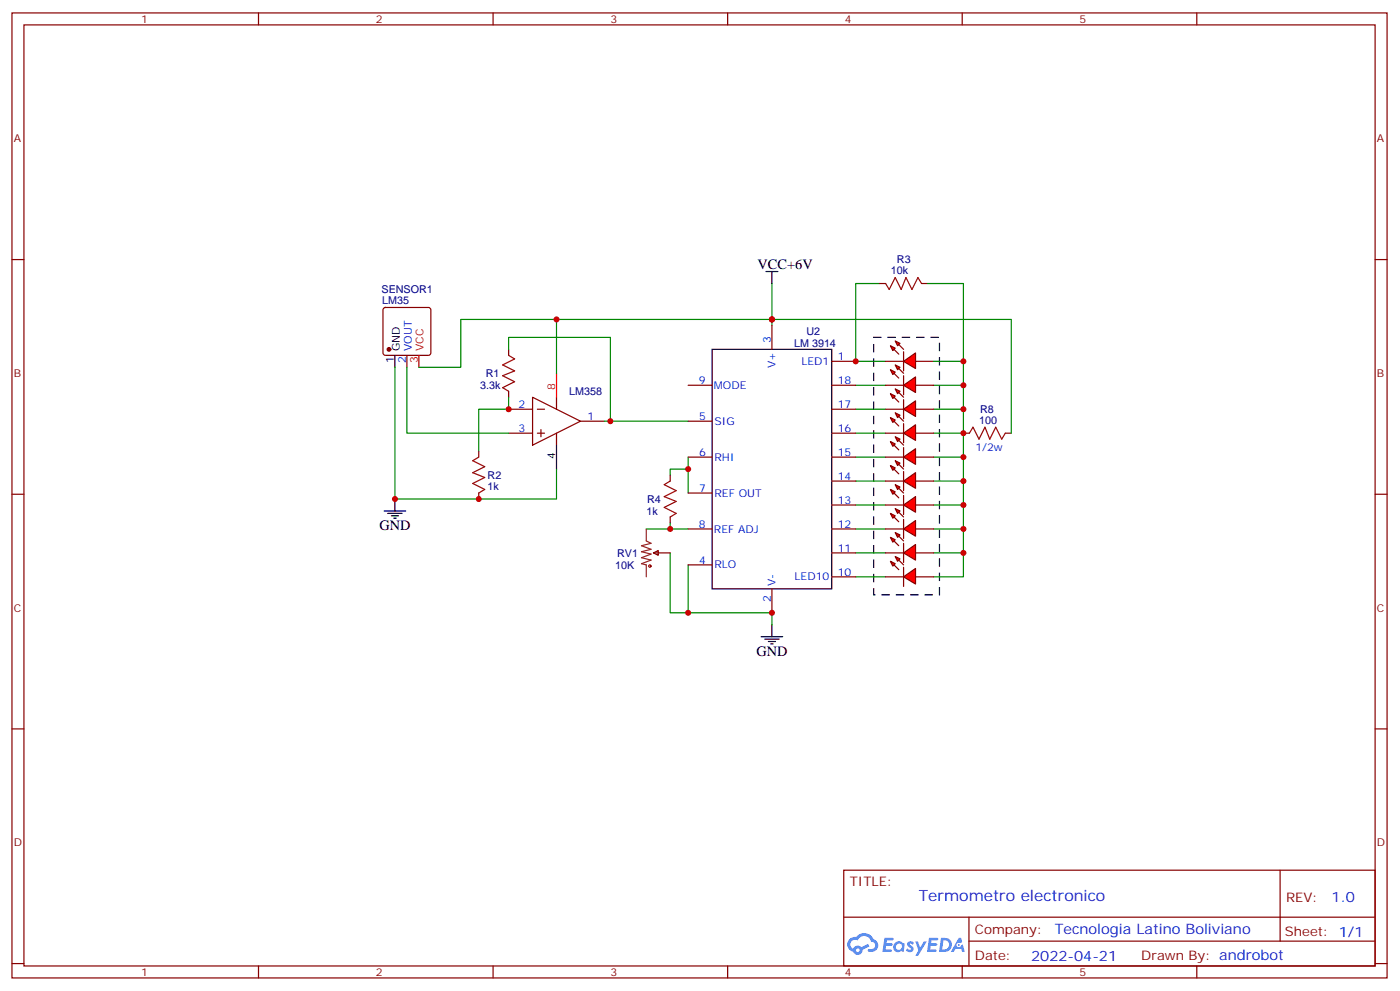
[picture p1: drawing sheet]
<svg xmlns="http://www.w3.org/2000/svg" width="413mm" height="292mm" viewBox="0 0 413 292" stroke-linecap="round" stroke-linejoin="round" font-family="sans-serif">
<g fill="none" stroke="#870000" stroke-width=".35">
<path d="M3.5 3.8h405.4v284.3h-405.4zM7.1 7.3h398.2v277.3h-398.2zM76.2 3.8v3.5M145.3 3.8v3.5M214.5 3.8v3.5M283.6 3.8v3.5M352.8 3.8v3.5M3.5 76.5h3.6M405.3 76.5h3.6M3.5 145.6h3.6M405.3 145.6h3.6M3.5 214.8h3.6"/>
<path d="M405.3 214.8h3.6M248.7 256.4h156.6v28.2h-156.6zM377.3 256.4v20.9M248.7 270.2h156.5M285.6 277.3h119.6M285.6 270.2v14.2M3.5 283.9h3.6M76.2 284.6v3.5M145.3 284.6v3.5M214.5 284.6v3.5M283.6 284.6v3.5M352.8 284.6v3.5"/>
<path d="M405.3 283.9h3.6"/>
</g>
<g fill="#5487ff">
<path d="M267.7 277.6a1.22 1.22 0 0 1 1.7 .2l-.4 .6a.47 .47 0 0 0-.3-.4 .47 .47 0 0 0-.5 .2l.1 .2a1.14 1.14 0 0 1 .8 1.8 1.14 1.14 0 0 1-1.9 0l-.2-.2 .5-.6 .7 .5a.29 .29 0 0 0 .3-.3 .29 .29 0 0 0-.2-.3 1.04 1.04 0 0 1-.6-1.7z"/>
<path d="M260.7 276.3h2.4l.3 .2-.2 .5-1.8 .1-.1 .8h1.5l.3 .4-.3 .4h-1.6l-.2 1.1h1.7l.2 .3-.2 .3-2.6 .1z"/>
<path d="M273.8 276.3h2.4l.3 .2-.1 .5-1.8 .1-.2 .8h1.6l.3 .4-.4 .4h-1.6l-.1 1.1h1.7l.2 .3-.2 .3-2.6 .1z"/>
<path d="M282.6 276.3h.7l.3 1.3-.6 .3a.69 .69 0 0 0-1 .3 .69 .69 0 0 0 .4 .9 .69 .69 0 0 0 .9-.6l.5-.2 .6 2.2h-.8l-.2-.9h-1.8l-.5 .9h-.8z"/>
<path d="M269.8 277.4h.8l.6 1.8 1.1-1.8h.9l-2.6 4.2h-.8l.9-1.5z"/>
<path d="M277.4 276.3l-.6 4.2h1.3a2.11 2.11 0 0 0 2.5-2.1 2.11 2.11 0 0 0-2.5-2.1zM278.1 277.1a1.39 1.39 0 0 1 1.7 1.4 1.39 1.39 0 0 1-1.8 1.3h-.3z"/>
<path d="M263.7 277.9a1.54 1.54 0 0 0-.1 2.2 1.54 1.54 0 0 0 2.2 .1l.6 .3 .3-2.3-.2-.3h-.4a1.49 1.49 0 0 0-2.4 0zM264 278.9a.94 .94 0 0 1 1.8 0 .94 .94 0 0 1-1.8 0z"/>
<path d="M250.4 276.7a2.18 2.18 0 0 0 1.1 3.7 1.44 1.44 0 0 0 1.6 .9 1.44 1.44 0 0 0 1.2-1.4l2-1.1-.5-.7-1.9 1a1.47 1.47 0 0 0-2.4 .4 1.39 1.39 0 0 1-.7-1.9 1.39 1.39 0 0 1 2-.5 2.12 2.12 0 0 1 2.2-1.3 2.12 2.12 0 0 1 1.9 1.7 1.14 1.14 0 0 1 1.1 1.4 1.14 1.14 0 0 1-1.7 .7 .43 .43 0 0 0-.5 .4 .43 .43 0 0 0 .4 .5 1.98 1.98 0 0 0 2.5-1.2 1.98 1.98 0 0 0-1.2-2.6 3.1 3.1 0 0 0-5.3-.6l-.9 .1zM252.3 280a.55 .55 0 0 1 1.1 0 .55 .55 0 0 1-1.1 0z"/>
<circle cx="282.6" cy="278.4" r=".26"/>
</g>
<g fill="none" stroke="#008700" stroke-width=".35">
<path d="M227.5 83.5v12.4M259.3 83.5h-7.1v23h8.9M252.2 113.5h8.9M275.2 113.5h8.8M202.8 134.7v10.6M252.2 127.6h8.9M252.2 134.7h8.9M252.2 120.6h8.9M275.2 120.6h8.8v14.1h-8.8M275.2 127.6h8.8M190.5 155.9h7.1M252.2 155.9h8.9"/>
<path d="M252.2 148.8h8.9M252.2 141.7h8.9M275.2 141.7h8.8v21.2h-8.8M275.2 155.9h8.8M275.2 148.8h8.8M197.6 162.9v17.7h5.2M202.8 166.4v14.2h24.7v3.5M252.2 170h8.9M252.2 162.9h8.9M284 162.9v7.1h-8.8"/>
</g>
<path d="M197.6 140v1.7M284 127.6h1.8M296.3 127.6h1.8M197.6 152.3v1.8M192.6 162.9l1.4-.7v1.4zM192.6 162.9h5" fill="none" stroke="#870000" stroke-width=".35"/>
<g fill="none" stroke="#a10000" stroke-width=".35">
<path d="M285.8 127.6l1-1.7 1.8 3.5 1.7-3.5 1.4 3.5 1.8-3.5 1.8 3.5 1-1.8M197.6 141.7l-1.8 1.1 3.5 1.8-3.5 1.7 3.5 1.4-3.5 1.8 3.5 1.8-1.7 1"/>
<circle cx="191.6" cy="166.8" r=".35"/>
</g>
<path d="M190.5 155.9v3.5l1.4 .7-2.8 .7 2.8 1.1-2.8 .7 2.8 .7-2.8 1 2.8 .7-2.8 1.1 1.4 .3v3.6" fill="none" stroke="#8c2424" stroke-width=".35"/>
<path d="M257.5 99.4h19.4v75.9h-19.4z" fill="none" stroke="#000" stroke-width=".35" stroke-dasharray="2.1 2.1"/>
<path d="M225.8 80h3.5M227.5 80v3.5M224.4 187.6h6.3M225.4 188.3h4.3M226.5 189h2.1M227.2 189.7h.7M227.5 184.1v3.5" fill="none" stroke="#000" stroke-width=".35"/>
<g fill="#f00" stroke="#870000" stroke-width=".35">
<path d="M266.3 162.9l3.6-2.5v4.6z"/>
<path d="M266.3 160.1v5.6z"/>
</g>
<g fill="#870000" stroke="#870000" stroke-width=".35">
<path d="M264.9 158l1.4 1.4z"/>
<path d="M263.5 159.4l1.4 1.4z"/>
</g>
<g fill="#f00" stroke="#870000" stroke-width=".35">
<path d="M263.9 156.9l1.4 .7-.7 .7z"/>
<path d="M262.5 158.3l1.4 .7-.7 .7z"/>
</g>
<path d="M261.1 162.9h5.2M269.9 162.9h5.3" fill="none" stroke="#870000" stroke-width=".35"/>
<g fill="#f00" stroke="#870000" stroke-width=".35">
<path d="M266.3 170l3.6-2.5v4.6z"/>
<path d="M266.3 167.1v5.7z"/>
</g>
<g fill="#870000" stroke="#870000" stroke-width=".35">
<path d="M264.9 165l1.4 1.4z"/>
<path d="M263.5 166.4l1.4 1.5z"/>
</g>
<g fill="#f00" stroke="#870000" stroke-width=".35">
<path d="M263.9 164l1.4 .7-.7 .7z"/>
<path d="M262.5 165.4l1.4 .7-.7 .7z"/>
</g>
<path d="M261.1 170h5.2M269.9 170h5.3" fill="none" stroke="#870000" stroke-width=".35"/>
<g fill="#f00" stroke="#870000" stroke-width=".35">
<path d="M266.3 148.8l3.6-2.5v4.6z"/>
<path d="M266.3 146v5.6z"/>
</g>
<g fill="#870000" stroke="#870000" stroke-width=".35">
<path d="M264.9 143.9l1.4 1.4z"/>
<path d="M263.5 145.3l1.4 1.4z"/>
</g>
<g fill="#f00" stroke="#870000" stroke-width=".35">
<path d="M263.9 142.8l1.4 .7-.7 .7z"/>
<path d="M262.5 144.2l1.4 .7-.7 .7z"/>
</g>
<path d="M261.1 148.8h5.2M269.9 148.8h5.3" fill="none" stroke="#870000" stroke-width=".35"/>
<g fill="#f00" stroke="#870000" stroke-width=".35">
<path d="M266.3 155.9l3.6-2.5v4.6z"/>
<path d="M266.3 153v5.7z"/>
</g>
<g fill="#870000" stroke="#870000" stroke-width=".35">
<path d="M264.9 150.9l1.4 1.4z"/>
<path d="M263.5 152.3l1.4 1.4z"/>
</g>
<g fill="#f00" stroke="#870000" stroke-width=".35">
<path d="M263.9 149.9l1.4 .7-.7 .7z"/>
<path d="M262.5 151.3l1.4 .7-.7 .7z"/>
</g>
<path d="M261.1 155.9h5.2M269.9 155.9h5.3" fill="none" stroke="#870000" stroke-width=".35"/>
<g fill="#f00" stroke="#870000" stroke-width=".35">
<path d="M266.3 134.7l3.6-2.5v4.6z"/>
<path d="M266.3 131.9v5.6z"/>
</g>
<g fill="#870000" stroke="#870000" stroke-width=".35">
<path d="M264.9 129.8l1.4 1.4z"/>
<path d="M263.5 131.2l1.4 1.4z"/>
</g>
<g fill="#f00" stroke="#870000" stroke-width=".35">
<path d="M263.9 128.7l1.4 .7-.7 .7z"/>
<path d="M262.5 130.1l1.4 .7-.7 .7z"/>
</g>
<path d="M261.1 134.7h5.2M269.9 134.7h5.3" fill="none" stroke="#870000" stroke-width=".35"/>
<g fill="#f00" stroke="#870000" stroke-width=".35">
<path d="M266.3 141.7l3.6-2.4v4.6z"/>
<path d="M266.3 138.9v5.7z"/>
</g>
<g fill="#870000" stroke="#870000" stroke-width=".35">
<path d="M264.9 136.8l1.4 1.4z"/>
<path d="M263.5 138.2l1.4 1.4z"/>
</g>
<g fill="#f00" stroke="#870000" stroke-width=".35">
<path d="M263.9 135.7l1.4 .8-.7 .7z"/>
<path d="M262.5 137.2l1.4 .7-.7 .7z"/>
</g>
<path d="M261.1 141.7h5.2M269.9 141.7h5.3" fill="none" stroke="#870000" stroke-width=".35"/>
<g fill="#f00" stroke="#870000" stroke-width=".35">
<path d="M266.3 120.6l3.6-2.5v4.6z"/>
<path d="M266.3 117.8v5.6z"/>
</g>
<g fill="#870000" stroke="#870000" stroke-width=".35">
<path d="M264.9 115.6l1.4 1.5z"/>
<path d="M263.5 117.1l1.4 1.4z"/>
</g>
<g fill="#f00" stroke="#870000" stroke-width=".35">
<path d="M263.9 114.6l1.4 .7-.7 .7z"/>
<path d="M262.5 116l1.4 .7-.7 .7z"/>
</g>
<path d="M261.1 120.6h5.2M269.9 120.6h5.3" fill="none" stroke="#870000" stroke-width=".35"/>
<g fill="#f00" stroke="#870000" stroke-width=".35">
<path d="M266.3 127.6l3.6-2.4v4.6z"/>
<path d="M266.3 124.8v5.7z"/>
</g>
<g fill="#870000" stroke="#870000" stroke-width=".35">
<path d="M264.9 122.7l1.4 1.4z"/>
<path d="M263.5 124.1l1.4 1.4z"/>
</g>
<g fill="#f00" stroke="#870000" stroke-width=".35">
<path d="M263.9 121.6l1.4 .7-.7 .7z"/>
<path d="M262.5 123l1.4 .8-.7 .7z"/>
</g>
<path d="M261.1 127.6h5.2M269.9 127.6h5.3" fill="none" stroke="#870000" stroke-width=".35"/>
<g fill="#f00" stroke="#870000" stroke-width=".35">
<path d="M266.3 113.5l3.6-2.4v4.5z"/>
<path d="M266.3 110.7v5.6z"/>
</g>
<g fill="#870000" stroke="#870000" stroke-width=".35">
<path d="M264.9 108.6l1.4 1.4z"/>
<path d="M263.5 110l1.4 1.4z"/>
</g>
<g fill="#f00" stroke="#870000" stroke-width=".35">
<path d="M263.9 107.5l1.4 .7-.7 .7z"/>
<path d="M262.5 108.9l1.4 .7-.7 .7z"/>
</g>
<path d="M261.1 113.5h5.2M269.9 113.5h5.3" fill="none" stroke="#870000" stroke-width=".35"/>
<g fill="#f00" stroke="#870000" stroke-width=".35">
<path d="M266.3 106.5l3.6-2.5v4.6z"/>
<path d="M266.3 103.6v5.7z"/>
</g>
<g fill="#870000" stroke="#870000" stroke-width=".35">
<path d="M264.9 101.5l1.4 1.4z"/>
<path d="M263.5 102.9l1.4 1.5z"/>
</g>
<g fill="#f00" stroke="#870000" stroke-width=".35">
<path d="M263.9 100.5l1.4 .7-.7 .7z"/>
<path d="M262.5 101.9l1.4 .7-.7 .7z"/>
</g>
<g fill="none" stroke="#870000" stroke-width=".35">
<path d="M113.1 90.8l.5-.2h12.7l.5 .2 .2 .5v12.7l-.2 .5-.5 .2h-12.7l-.5-.2-.2-.5v-12.7zM227.5 95.9v7M259.3 83.5h1.8M271.6 83.5h1.8M119.9 104.7v3.5M149.9 102.9v1.8M149.9 115.3v1.8M157 117.1l14.1 7-14.1 7.1zM164 117.1v3.5M202.8 113.5h7.1M245.2 106.5h7M245.2 113.5h7"/>
<path d="M261.1 106.5h5.2M269.9 106.5h5.3M141.1 132.9v1.8M149.9 127.6h7.1M149.9 120.6h7.1M158.4 127.6h2.1M158.4 120.6h2.1M159.5 126.6v2.1M164 127.6v3.6M171.1 124.1h7.1M202.8 124.1h7.1M202.8 134.7h7.1"/>
<path d="M245.2 134.7h7M245.2 127.6h7M245.2 120.6h7M141.1 145.3v1.7M202.8 145.3h7.1M202.8 155.9h7.1M245.2 155.9h7M245.2 148.8h7M245.2 141.7h7M202.8 166.4h7.1M227.5 173.5v7.1M245.2 170h7"/>
<path d="M245.2 162.9h7"/>
</g>
<path d="M116.4 104.7v3.5M209.9 102.9h35.3v70.6h-35.3zM164 131.2v7M113.2 150.6h6.4M114.3 151.3h4.2M115.4 152h2.1M116.1 152.7h.7M116.4 147v3.6" fill="none" stroke="#000" stroke-width=".35"/>
<path d="M164 94.1h-28.2v14.1h-12.3M273.4 83.5h10.6v23M116.4 108.2v38.8h47.6v-8.8M119.9 108.2v19.4h30M149.9 117.1v3.5h-8.8v12.3M149.9 102.9v-3.5h30v24.7M164 110v-15.9h134.1v33.5M275.2 106.5h8.8v14.1M178.2 124.1h24.6M202.8 138.2h-5.2v1.8M284 134.7v7M197.6 154.1v1.8h5.2" fill="none" stroke="#008700" stroke-width=".35"/>
<path d="M123.5 104.7v3.5M164 110v7.1" fill="none" stroke="#f00" stroke-width=".35"/>
<path d="M261.1 83.5l1 1.8 1.8-3.5 1.7 3.5 1.5-3.5 1.7 3.5 1.8-3.5 1 1.7M149.9 104.7l1.8 1.1-3.5 1.7 3.5 1.8-3.5 1.4 3.5 1.8-3.5 1.7 1.7 1.1M141.1 134.7l-1.8 1 3.6 1.8-3.6 1.8 3.6 1.4-3.6 1.8 3.6 1.7-1.8 1.1" fill="none" stroke="#a10000" stroke-width=".35"/>
<circle cx="114.7" cy="102.9" r=".53" fill="#870000" stroke="#870000" stroke-width=".35"/>
<g fill="#c00">
<circle cx="284" cy="113.5" r=".88"/>
<circle cx="202.8" cy="180.6" r=".88"/>
<circle cx="197.6" cy="155.9" r=".88"/>
<circle cx="227.5" cy="94.1" r=".88"/>
<circle cx="284" cy="148.8" r=".88"/>
<circle cx="284" cy="155.9" r=".88"/>
<circle cx="284" cy="127.6" r=".88"/>
<circle cx="202.8" cy="138.2" r=".88"/>
<circle cx="284" cy="120.6" r=".88"/>
<circle cx="284" cy="141.7" r=".88"/>
<circle cx="284" cy="134.7" r=".88"/>
<circle cx="284" cy="162.9" r=".88"/>
<circle cx="227.5" cy="180.6" r=".88"/>
<circle cx="149.9" cy="120.6" r=".88"/>
<circle cx="179.9" cy="124.1" r=".88"/>
<circle cx="284" cy="106.5" r=".88"/>
<circle cx="252.2" cy="106.5" r=".88"/>
<circle cx="141.1" cy="147" r=".88"/>
<circle cx="164" cy="94.1" r=".88"/>
<circle cx="116.4" cy="147" r=".88"/>
</g>
<text font-size="4.6" fill="#00f" x="270.8" y="265.4">Termometro electronico</text>
<g font-size="4.2">
<text x="223.3" y="79.3">VCC+6V</text>
<text x="111.8" y="156.2">GND</text>
<text x="223" y="193.3">GND</text>
</g>
<g font-size="4.2" fill="#00f">
<text x="392.5" y="265.7">1.0</text>
<text x="310.9" y="275.2">Tecnologia Latino Boliviano</text>
<text x="304" y="283">2022-04-21</text>
</g>
<g font-size="3.9" fill="#800">
<text x="250.5" y="261">TITLE:</text>
<text x="379.1" y="265.7">REV:</text>
<text x="287.4" y="275.2">Company:</text>
<text x="378.7" y="275.8">Sheet: 1/1</text>
<text x="287.4" y="282.9">Date:</text>
<text x="336.4" y="282.9">Drawn By: androbot</text>
</g>
<g font-size="3.2" fill="#800">
<text x="41.6" y="6.8">1</text>
<text x="110.8" y="6.8">2</text>
<text x="179.9" y="6.8">3</text>
<text x="249.1" y="6.8">4</text>
<text x="318.2" y="6.8">5</text>
<text x="4.1" y="41.9">A</text>
<text x="405.9" y="41.9">A</text>
<text x="4.1" y="111.1">B</text>
<text x="405.9" y="111.1">B</text>
<text x="4.1" y="180.2">C</text>
<text x="405.9" y="180.2">C</text>
<text x="4.1" y="249.3">D</text>
<text x="405.9" y="249.3">D</text>
<text x="41.6" y="287.6">1</text>
<text x="110.8" y="287.6">2</text>
<text x="179.9" y="287.6">3</text>
<text x="249.1" y="287.6">4</text>
<text x="318.2" y="287.6">5</text>
</g>
<g font-size="3.2" fill="#000080">
<text x="264.4" y="77.5">R3</text>
<text x="262.6" y="80.7">10k</text>
<text x="112.5" y="86.3">SENSOR1</text>
<text x="112.6" y="89.5">LM35</text>
<text x="237.7" y="98.8">U2</text>
<text x="234.1" y="102.2">LM 3914</text>
<text x="143.2" y="111.1">R1</text>
<text x="141.5" y="114.7">3.3k</text>
<text x="167.8" y="116.4">LM358</text>
<text x="288.6" y="124.8">100</text>
<text x="288.9" y="121.6">R8</text>
<text x="143.7" y="141.1">R2</text>
<text x="143.7" y="144.3">1k</text>
<text x="190.8" y="148.2">R4</text>
<text x="190.5" y="151.7">1k</text>
<text x="181.3" y="167.6">10K</text>
<text x="181.9" y="164">RV1</text>
</g>
<g font-size="3.2" fill="#00f">
<text x="227.2" y="101.2" transform="rotate(-90 227.2 101.2)">3</text>
<text x="119.6" y="106.9" transform="rotate(-90 119.6 106.9)">2</text>
<text x="121.4" y="103.4" transform="rotate(-90 121.4 103.4)">VOUT</text>
<text x="236.2" y="107.5">LED1</text>
<text x="246.9" y="106.1">1</text>
<text x="206" y="113.2">9</text>
<text x="228.6" y="108.4" transform="rotate(-90 228.6 108.4)">V+</text>
<text x="246.9" y="113.2">18</text>
<text x="210.4" y="114.6">MODE</text>
<text x="152.9" y="120.2">2</text>
<text x="173.2" y="123.8">1</text>
<text x="206.1" y="123.8">5</text>
<text x="210.6" y="125.2">SIG</text>
<text x="246.9" y="120.2">17</text>
<text x="152.9" y="127.3">3</text>
<text x="246.9" y="127.3">16</text>
<text x="206.1" y="134.3">6</text>
<text x="210.6" y="135.7">RHI</text>
<text x="246.9" y="134.3">15</text>
<text x="287.5" y="132.9">1/2w</text>
<text x="246.9" y="141.4">14</text>
<text x="206.1" y="144.9">7</text>
<text x="210.6" y="146.3">REF OUT</text>
<text x="246.9" y="148.4">13</text>
<text x="206" y="155.5">8</text>
<text x="246.9" y="155.5">12</text>
<text x="210.4" y="156.9">REF ADJ</text>
<text x="206.1" y="166.1">4</text>
<text x="210.6" y="167.5">RLO</text>
<text x="246.9" y="162.6">11</text>
<text x="228.6" y="172.8" transform="rotate(-90 228.6 172.8)">V-</text>
<text x="234.2" y="171">LED10</text>
<text x="246.9" y="169.6">10</text>
<text x="227.2" y="177.3" transform="rotate(-90 227.2 177.3)">2</text>
</g>
<g font-size="3.2">
<text x="116.1" y="106.9" transform="rotate(-90 116.1 106.9)">1</text>
<text x="117.8" y="103.4" transform="rotate(-90 117.8 103.4)">GND</text>
<text x="163.7" y="135.3" transform="rotate(-90 163.7 135.3)">4</text>
</g>
<g font-size="3.2" fill="#f00">
<text x="123.1" y="106.9" transform="rotate(-90 123.1 106.9)">3</text>
<text x="124.9" y="103.4" transform="rotate(-90 124.9 103.4)">VCC</text>
<text x="163.7" y="114.9" transform="rotate(-90 163.7 114.9)">8</text>
</g>
</svg>
